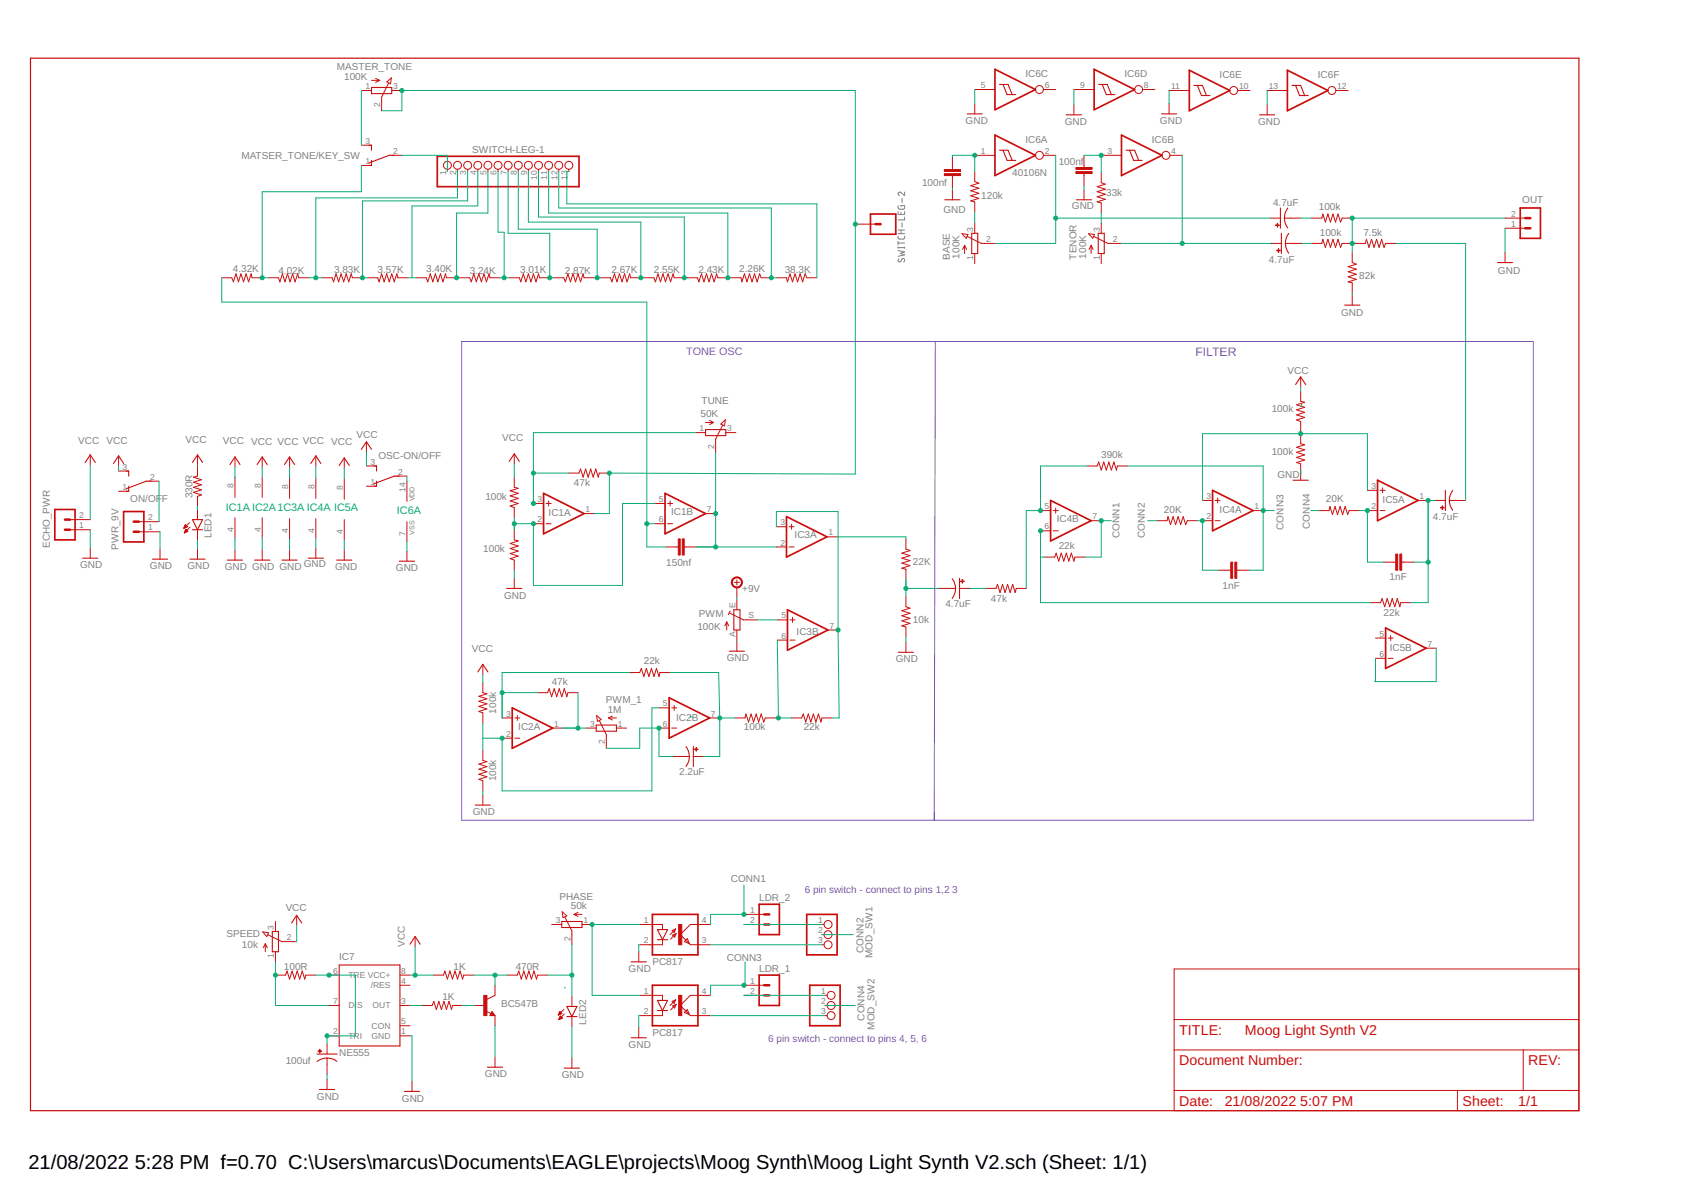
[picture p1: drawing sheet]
<svg xmlns="http://www.w3.org/2000/svg" width="297mm" height="210mm" viewBox="0 0 297 210" stroke-linecap="round" stroke-linejoin="round" font-family="sans-serif">
<g fill="none" stroke="#808080" stroke-width=".18">
<path d="M157.8 36.1l.1 .6h.9l.1-.6h-.6v.2M157.8 37.2v.5h1.1v-.5M158.3 37.3v.4M158.5 34.8v.8M158.5 39.1v.8M158.9 33.7v.7l-.6-.6a.32 .32 0 0 0-.5 .1 .32 .32 0 0 0 .2 .5M158.9 38.1v.5h-1.1M157.8 41.5v.4l.2 .1h.7l.2-.5M157.8 44l1.1 .3-.8 .2 .8 .3-1.1 .2M157.8 43.5h1.1M157.8 42.4v.6M157.8 43.4v.2"/>
<path d="M157.8 42.7h1.1M157.8 41h1.1M157.8 40.4h1.1M157.9 45.5l-.1 .3 .2 .2 .2-.1 .3-.5a.32 .32 0 0 1 .4 .2 .32 .32 0 0 1-.2 .4M158.3 40.4v.6M158.9 43.4v.2"/>
</g>
<g fill="none" stroke="#c90d0c" stroke-width=".3">
<path d="M174.8 12.2l7.1 3.5-7.1 3.6zM192.2 12.2l7.1 3.5-7.1 3.6zM208.9 12.3l7.1 3.6-7.1 3.6zM226.1 12.3l7.2 3.6-7.2 3.6zM76.8 27.5h24.9v5.3h-24.9zM152.9 37.6h4.5v3.5h-4.5zM174.8 23.7l7.1 3.6-7.1 3.5zM197 23.7l7.1 3.6-7.1 3.5zM267 36.5h3.6v5.4h-3.6zM9.6 89.5h3.6v5.3h-3.6zM21.7 89.9h3.6v5.3h-3.6zM95.5 86.7l7.1 3.5-7.1 3.6z"/>
<path d="M116.8 86.7l7.1 3.5-7.1 3.6zM138.2 90.7l7.1 3.6-7.1 3.6zM184.6 87.9l7.1 3.6-7.1 3.5zM213 86.1l7.1 3.6-7.1 3.5zM242 84.3l7.1 3.6-7.1 3.6zM138.3 107.1l7.1 3.6-7.1 3.5zM243.4 110.3l7.1 3.6-7.1 3.5zM90 124.3l7.1 3.6-7.1 3.5zM117.5 122.6l7.2 3.5-7.2 3.6zM133.3 158.8h3.6v5.4h-3.6zM114.6 160.6h8v7.1h-8zM114.6 173.1h8v7.1h-8z"/>
<path d="M133.3 171.3h3.6v5.3h-3.6zM141.7 160.6h5.3v7.1h-5.3zM142.2 173.1h5.4v7.1h-5.4z"/>
</g>
<g fill="none" stroke="#c90d0c" stroke-width=".18">
<path d="M63.5 15.9h1.8M65.3 14.1h1.4M66 13.8l.7 .3M66.7 14.1l-.7 .4M67.9 14.4l.8-.7-.1 1zM68.3 14.6l-1.3 2.5v2.4M68.8 15.9h1.8M171.2 18.2v1.8M171.2 15.7h3.6M183.3 15.7h2.1M188.6 15.7h3.6M188.6 18.4v1.8"/>
<path d="M200.7 15.7h2.2M205.4 15.9h3.5M205.4 18.2v1.8M217.4 15.9h2.2M222.6 15.9h3.5M222.6 18.4v1.8M234.7 15.9h2.1M63.5 25.5h1.8M63.5 29.1h1.8M68.8 27.3h1.8M78.6 29.7v.4M80.4 29.7v.4"/>
<path d="M82.1 29.7v.4M83.9 29.7v.4M85.7 29.7v.4M87.5 29.7v.4M89.3 29.7v.4M91 29.7v.4M92.8 29.7v.4M94.6 29.7v.4M96.4 29.7v.4M98.1 29.7v.4M99.9 29.7v.4M150.2 39.4h3.6"/>
<path d="M167.3 27.6v2.2M167.3 30.8v2.2M167.3 33.3v1.8M171.2 30.1v1.8l.7 .3-1.4 .4 1.4 .5-1.4 .4 1.4 .5-1.4 .4 1.4 .4-1.4 .5 .7 .2v1.7M171.2 39.2v1.8M171.2 27.3h3.6M183.3 27.3h2.1M190.4 27.3v2.1M190.4 30.5v2.1M190.4 33.3v1.8M193.4 30.3v1.8l.8 .2-1.5 .5 1.5 .4-1.5 .5 1.5 .4-1.5 .5 1.5 .4-1.5 .5 .7 .1v1.8M193.4 39.2v1.8"/>
<path d="M193.4 27.3h3.6M205.5 27.3h2.2M223.1 38.3h1.8M225.6 38.3h2.9M230.4 38.3h1.8l.2-.7 .4 1.4 .5-1.4 .4 1.4 .4-1.4 .5 1.4 .4-1.4 .5 1.4 .3-.7h1.7M264.4 38.3h3.5M38.9 48.8h1.8l.3 .7 .4-1.4 .5 1.4 .4-1.4 .5 1.4 .4-1.4 .5 1.4 .4-1.4 .2 .7h1.8M47.1 48.8h1.8l.3 .7 .4-1.4 .5 1.4 .4-1.4 .4 1.4 .5-1.4 .4 1.4 .5-1.4 .2 .7h1.8M56.6 48.8h1.7l.3 .7 .4-1.4 .5 1.4 .4-1.4 .5 1.4 .4-1.4 .5 1.4 .4-1.4 .2 .7h1.8M64.6 48.8h1.7l.3 .7 .4-1.4 .5 1.4 .4-1.4 .5 1.4 .4-1.4 .5 1.4 .4-1.4 .2 .7h1.8M73.1 48.8h1.8l.2 .7 .5-1.4 .4 1.4 .5-1.4 .4 1.4 .5-1.4 .4 1.4 .5-1.4 .1 .7h1.8M80.7 48.8h1.8l.3 .7 .4-1.4 .5 1.4 .4-1.4 .5 1.4 .4-1.4 .4 1.4 .5-1.4 .2 .7h1.7"/>
<path d="M89.5 48.8h1.7l.3 .7 .4-1.4 .5 1.4 .4-1.4 .5 1.4 .4-1.4 .4 1.4 .5-1.4 .2 .7h1.8M97.3 48.8h1.7l.3 .7 .5-1.4 .4 1.4 .4-1.4 .5 1.4 .4-1.4 .5 1.4 .4-1.4 .2 .7h1.8M105.5 48.8h1.7l.3 .7 .4-1.4 .5 1.4 .4-1.4 .5 1.4 .4-1.4 .5 1.4 .4-1.4 .2 .7h1.8M113.1 48.8h1.8l.2 .7 .5-1.4 .4 1.4 .5-1.4 .4 1.4 .4-1.4 .5 1.4 .4-1.4 .2 .7h1.8M120.7 48.8h1.8l.3 .7 .4-1.4 .5 1.4 .4-1.4 .4 1.4 .5-1.4 .4 1.4 .5-1.4 .2 .7h1.7M128.4 48.8h1.8l.1 .7 .5-1.4 .4 1.4 .5-1.4 .4 1.4 .4-1.4 .5 1.4 .4-1.4 .3 .7h1.8M136.4 48.8h1.8l.1 .7 .5-1.4 .4 1.4 .5-1.4 .4 1.4 .4-1.4 .5 1.4 .4-1.4 .3 .7h1.8M169 41l1 .2-.3 .6zM169.4 43.1v1.4M169.4 43.1l-.3 .7M169.4 43.1l.4 .7M169.9 41.5l2.5 1.3h2.4"/>
<path d="M171.2 44.5v1.8M191.2 41l1.1 .2-.4 .6zM191.7 43.1v1.4M191.7 43.1l-.4 .7M191.7 43.1l.3 .7M192.1 41.5l2.5 1.3h2.4M193.4 44.5v1.8M223.3 42.8h1.8M225.8 42.8h2.8M230.4 42.8h1.8l.2-.8 .4 1.5 .5-1.5 .4 1.5 .4-1.5 .5 1.5 .4-1.5 .5 1.5 .3-.7h1.7M237.5 44.3v1.8l.8 .3-1.5 .4 1.5 .5-1.5 .4 1.5 .5-1.5 .4 1.5 .5-1.5 .4 .7 .2v1.8M237.5 51.8v1.8"/>
<path d="M238.1 42.8h1.7l.2-.8 .5 1.5 .4-1.5 .5 1.5 .4-1.5 .5 1.5 .4-1.5 .4 1.5 .3-.7h1.8M264.4 44.3v1.8M264.4 40.1h3.5M15.9 79.9v1.8M34.7 79.9v1.8M64.4 77.6v1.8M90.3 79.7v1.8M122.2 76h1.7M123.9 74.2h1.4M124.7 73.9l.6 .3M125.3 74.2l-.6 .4M126.6 74.5l.8-.8-.1 1.1z"/>
<path d="M126.9 74.7l-1.2 2.5v2.3M127.5 76h1.8M228.5 68.7v1.8l.7 .2-1.4 .4 1.4 .4-1.4 .5 1.4 .4-1.4 .5 1.4 .4-1.4 .5 .7 .2v1.8M228.5 66.2v1.8M228.5 76.2v1.7l.7 .2-1.4 .5 1.4 .4-1.4 .5 1.4 .4-1.4 .4 1.4 .5-1.4 .4 .7 .3v2.8M12.3 93h3.6M12.3 91.3h3.6M15.9 96.3v1.7M20.8 80.1v1.8M20.8 82.7h1.8M20.8 86.3h1.8M24.4 93.4h3.5"/>
<path d="M24.4 91.6h3.5M26.2 84.5h1.7M28.1 96.4v1.8M32.3 92.8h.1M32.3 92.7h.2M32.4 92.6h.3M32.4 93.6h.1M32.4 92.5h.5M32.4 93.5h.2M32.4 93.4h.3M32.5 92.4h.3M32.5 93.4h.4"/>
<path d="M32.5 92.3h.2M32.5 93.3h.5M32.5 93.2h.4M32.5 92.2h.1M32.6 92.2l.3 .3-.6 .3zM32.6 93.1h.2M32.6 93.1h.1M32.6 93l-.2 .6M32.6 93l.4 .3-.6 .3M32.6 93h.1M33.3 91.8l-1 1M33.4 92.6l-1 1"/>
<path d="M34.7 81.9v1.7l-.7 .2 1.4 .5-1.4 .4 1.4 .5-1.4 .4 1.4 .4-1.4 .5 1.4 .4-.7 .3v1.8M34.7 89.5v1.8M34.7 93v1.8M34.7 96.4v1.8M41.3 80.3v1.7M41.3 83.8v3.6M41.3 90.9v3.6M41.3 96.6v1.8M46.1 80.3v1.7M46.1 83.8v3.6M46.1 90.9v3.6M46.1 96.6v1.8"/>
<path d="M50.9 80.3v1.7M50.9 84v3.5M50.9 91.1v3.6M50.9 96.6v1.8M55.5 80.1v1.8M55.5 84v3.5M55.5 91.1v3.6M55.5 96.3v1.7M60.5 80.4v1.8M60.5 84.2v3.5M60.5 91.3v3.5M60.5 96.6v1.8"/>
<path d="M64.4 81.9h1.7M64.4 85.4h1.7M69.7 83.6h1.8M71.5 84.5v3.6M71.5 91.6v3.6M71.5 96.8v1.8M90.3 83.8v1.8l.7 .2-1.4 .4 1.4 .5-1.4 .4 1.4 .4-1.4 .5 1.4 .4-1.4 .5 .7 .3v1.7M90.3 93v1.8l.7 .2-1.4 .5 1.4 .4-1.4 .5 1.4 .4-1.4 .4 1.4 .5-1.4 .4 .7 .3v1.8M93.7 88.4h1.8M93.7 92h1.8M95.9 88.4h.9M95.9 92h.9"/>
<path d="M96.4 88v.9M99.9 83.1h1.8l.3-.7 .4 1.4 .5-1.4 .4 1.4 .5-1.4 .4 1.4 .4-1.4 .5 1.4 .2-.7h1.7M102.6 90.2h1.8M115 88.4h1.8M115 92h1.8M117 96.1h2.1M117.3 88.4h.9M117.3 92h.9M117.7 88v.9M120.2 96.1h2.1M123.9 90.2h1.8M136.4 96.1h1.8"/>
<path d="M136.4 92.5h1.8M138.6 96.1h.9M138.6 92.5h.9M139 92.1v.9M145.3 94.3h1.7M159.1 94.7v1.7l.8 .3-1.5 .5 1.5 .4-1.5 .4 1.5 .5-1.5 .4 1.5 .5-1.5 .4 .7 .2v1.8M182.8 89.7h1.8M182.8 93.2h1.8M183.5 97.9h1.8l.2-.7 .5 1.4 .4-1.4 .5 1.4 .4-1.4 .4 1.4 .5-1.4 .4 1.4 .2-.7h1.8M185 89.7h.9M185 93.2h.9M185.4 89.2v.9"/>
<path d="M190.9 81.9h1.8l.3-.7 .4 1.4 .5-1.4 .4 1.4 .5-1.4 .4 1.4 .5-1.4 .4 1.4 .2-.7h1.8M191.7 91.5h1.7M203.2 91.5h1.8l.2-.8 .4 1.5 .5-1.5 .4 1.5 .4-1.5 .5 1.5 .4-1.5 .5 1.5 .3-.7h1.7M211.2 91.5h1.8M211.2 87.9h1.8M213.4 91.5h.9M213.4 87.9h.9M213.9 87.5v.8M220.1 89.7h1.8M231.7 89.7h1.7l.2-.7 .5 1.4 .4-1.4 .4 1.4 .5-1.4 .4 1.4 .5-1.4 .4 1.4 .3-.7h1.8M240.2 89.7h1.8M240.2 86.1h1.8"/>
<path d="M242.4 89.7h.9M242.4 86.1h.9M242.9 85.7v.9M243 98.7h2.2M246.2 98.7h2.2M249.1 87.9h1.8M252.1 87.9h1.8M254.6 87.9h2.9M84.8 116.7v1.8M84.8 119.9v1.8l.7 .2-1.4 .4 1.4 .4-1.4 .5 1.4 .4-1.4 .5 1.4 .4-1.4 .5 .7 .2v1.8M90.3 101.6v1.8M110.6 118.1h1.8l.2-.7 .5 1.4 .4-1.4 .5 1.4 .4-1.4 .5 1.4 .4-1.4 .5 1.4 .1-.7h1.8"/>
<path d="M127.7 109.2v1.5M127.7 109.2l-.4 .7M127.7 109.2l.3 .7M128.1 107.7l2.5 1.2h2.4M128.2 107.3l-.3 .7M129 102.3h.9M129.4 101.9v.8M129.4 103.2v1.8M129.4 105.3v1.8M129.4 110.7v1.7M129.4 112.6v1.8M136.5 108.9h1.8"/>
<path d="M136.5 112.4h1.8M138.8 108.9h.9M138.8 112.4h.9M139.2 108.4v.9M145.4 110.7h1.8M159.1 104.8v1.8l.8 .2-1.5 .5 1.5 .4-1.5 .5 1.5 .4-1.5 .5 1.5 .4-1.5 .4 .7 .2v1.8M159.1 112.8v1.8M165 103.4h2.9M168.6 103.4h1.7M173.2 103.4h1.8l.2-.7 .5 1.4 .4-1.4 .5 1.4 .4-1.4 .4 1.4 .5-1.4 .4 1.4 .2-.7h1.8M214.1 100.2h2.1M217.3 100.2h2.1"/>
<path d="M240.7 105.9h1.8l.3-.8 .4 1.5 .5-1.5 .4 1.5 .5-1.5 .4 1.5 .4-1.5 .5 1.5 .2-.7h1.7M241.6 112.1h1.8M241.6 115.6h1.8M243.8 112.1h.9M243.8 115.6h.9M244.3 111.6v.9M250.5 113.9h1.8M84.8 131.8v1.8l.7 .2-1.4 .4 1.4 .5-1.4 .4 1.4 .5-1.4 .4 1.4 .4-1.4 .5 .7 .2v1.8M84.8 139.6v1.8M88.2 126.1h1.8M88.2 129.7h1.8M90.4 126.1h.9"/>
<path d="M90.4 129.7h.9M90.9 125.7v.9M94.4 121.7h1.8l.3-.7 .4 1.4 .4-1.4 .5 1.4 .4-1.4 .5 1.4 .4-1.4 .5 1.4 .2-.7h1.7M97.1 127.9h1.8M103 127.9h1.7M104.8 125.7l.8 .7-.7 .3zM105.3 126.6l1.2 2.5v2.3M106.9 126.1h1.4M106.9 126.1l.7 .4M107.6 125.8l-.7 .3M108.3 127.9h1.8M115.8 127.9h1.7"/>
<path d="M115.8 124.3h1.7M118 127.9h.9M118 124.3h.9M118.2 132.9h2.9M118.4 123.9v.9M121.8 132.9h1.8M124.7 126.1h1.7M129.1 126.1h1.8l.1-.7 .5 1.4 .4-1.4 .5 1.4 .4-1.4 .5 1.4 .4-1.4 .5 1.4 .2-.7h1.8M139 126.1h1.8l.3-.7 .4 1.4 .5-1.4 .4 1.4 .5-1.4 .4 1.4 .5-1.4 .4 1.4 .2-.7h1.8M46.1 163.7l1.1 .2-.3 .6zM46.6 165.8v1.4M46.6 165.8l-.4 .7"/>
<path d="M46.6 165.8l.3 .7M47.1 164.2l2.4 1.2h2.4M48.4 171.3h1.8l.2-.7 .5 1.4 .4-1.4 .5 1.4 .4-1.4 .4 1.4 .5-1.4 .4 1.4 .2-.7h1.8M48.4 161.9v1.7M48.4 167.2v1.8M52.1 160.8v1.8M57.8 171.3h1.8M57.8 176.6h1.8M70.3 171.3h1.7M70.3 176.6h1.7M70.3 173.1h1.7M72.9 164.5v1.8"/>
<path d="M74.1 176.6h1.8l.3-.7 .4 1.4 .5-1.4 .4 1.4 .5-1.4 .4 1.4 .5-1.4 .4 1.4 .2-.7h1.8M76.1 171.3h1.8l.2-.7 .5 1.4 .4-1.4 .5 1.4 .4-1.4 .5 1.4 .4-1.4 .5 1.4 .1-.7h1.8M83.4 176.6h1.8M85.4 177.6l.9 .4M86.4 177.7l.6 .7h-.9zM87 173.1v1.7l-1.5 .7M87 178.4v1.8M89.1 171.3h1.8l.2-.7 .5 1.4 .4-1.4 .5 1.4 .4-1.4 .4 1.4 .5-1.4 .4 1.4 .2-.7h1.8M96.9 162.4h1.8M98.1 178.2h.1M98.1 178.2h.3M98.1 178.1h.5"/>
<path d="M98.2 179.1h.1M98.2 178h.5M98.2 179h.2M98.2 177.9h.4M98.2 178.9h.4M98.3 177.9h.2M98.3 178.8h.5M98.3 177.8h.1M98.3 178.8h.4M98.3 177.7h.1M98.3 178.7h.3M98.4 178.6h.2"/>
<path d="M98.4 178.5h.1M98.7 178l-.4-.3-.2 .6M98.7 178l-.6 .3M98.7 160.1l.9 .8-.7 .3zM98.8 178.8l-.4-.3-.3 .6M98.8 178.8l-.7 .3M99 177.3l-.9 1M99.1 178.1l-1 1M99.2 161.1l1.3 2.4v2.4M100.5 175v1.8M100.5 178.6v1.7M100.8 160.6h1.4"/>
<path d="M100.8 160.6l.7 .4M101.5 160.3l-.7 .3M102.2 162.4h1.8M112.2 167.2v1.8M112.4 162.4h4v.9M112.4 174.8h4v.9M116.4 177.5v.9h-4M116.4 165.1v.8h-4M118.1 163.4l.6-.2-.3 .6zM118.1 175.9l.6-.3-.3 .7zM118.2 164.3l.6-.3-.3 .6zM118.2 176.7l.6-.3-.3 .7z"/>
<path d="M118.7 163.2l-1 1M118.7 175.6l-1 1M118.8 164l-1 1M118.8 176.4l-1 1M120.2 165.4l.5-.5 .4 .9zM120.2 177.8l.5-.5 .4 .9zM121.1 178.2l.2 .2h3.5M121.1 165.8l.2 .1h3.5M124.8 162.4h-3.5l-1.8 1.8 1.6 1.6M124.8 174.8h-3.5l-1.8 1.8 1.6 1.6M130.7 173.1h3.5M130.7 162.4h3.5"/>
<path d="M130.7 174.8h3.5M130.7 160.6h3.5M144.4 162.4h.4M144.4 165.9h.4M144.4 164.2h.4M144.9 176.6h.4M144.9 178.4h.4M144.9 174.8h.4M206.2 170.2h71.1v24.9h-71.1zM206.2 179.1h71.1M57.4 183.4v1.7M57.4 185.8v2.9"/>
<path d="M57.4 189.6v1.8M57.8 181.9h1.8M70.3 181.9h1.7M70.3 180.2h1.7M72.4 189.9v1.8M87 185.7v1.8M100.5 185.8v1.8M112.2 180.5v1.8M206.2 184.4h71.1M206.2 191.5h71.1M256 191.5v3.6M267.6 184.4v7.1"/>
<circle cx="182.6" cy="15.7" r=".7"/>
<circle cx="200" cy="15.7" r=".7"/>
<circle cx="216.7" cy="15.9" r=".7"/>
<circle cx="234" cy="15.9" r=".7"/>
<circle cx="78.6" cy="29" r=".7"/>
<circle cx="80.4" cy="29" r=".7"/>
<circle cx="82.1" cy="29" r=".7"/>
<circle cx="83.9" cy="29" r=".7"/>
<circle cx="85.7" cy="29" r=".7"/>
<circle cx="87.5" cy="29" r=".7"/>
<circle cx="89.3" cy="29" r=".7"/>
<circle cx="91" cy="29" r=".7"/>
<circle cx="92.8" cy="29" r=".7"/>
<circle cx="94.6" cy="29" r=".7"/>
<circle cx="96.4" cy="29" r=".7"/>
<circle cx="98.1" cy="29" r=".7"/>
<circle cx="99.9" cy="29" r=".7"/>
<circle cx="182.6" cy="27.3" r=".7"/>
<circle cx="204.8" cy="27.3" r=".7"/>
<circle cx="145.5" cy="162.4" r=".7"/>
<circle cx="145.5" cy="165.9" r=".7"/>
<circle cx="145.5" cy="164.2" r=".7"/>
<circle cx="146" cy="176.6" r=".7"/>
<circle cx="146" cy="174.8" r=".7"/>
<circle cx="146" cy="178.4" r=".7"/>
</g>
<g fill="none" stroke="#c90d0c" stroke-width=".19">
<path d="M65.3 15.4h3.5v1h-3.5zM175.6 14.8h1.5l.7 1.8M176.2 14.8l.7 1.8h1.5M193 14.8h1.5l.7 1.8M193.6 14.8l.7 1.8h1.5M209.7 15h1.5l.7 1.8M210.3 15l.8 1.8h1.5M226.9 15h1.6l.7 1.8M227.6 15l.7 1.8h1.5M64.8 25.5h.5v.9M65.3 28.2v.9h-.5M69.3 27.3h-.9l-3.6 1.3"/>
<path d="M166 35.1h2.6M169.9 20h2.7M175.6 26.4h1.5l.7 1.8M176.2 26.4l.7 1.8h1.5M187.3 20.2h2.7M189.1 35.1h2.6M197.8 26.4h1.5l.7 1.8M198.4 26.4l.7 1.8h1.5M204 20h2.7M221.3 20.2h2.6M224.9 36.5v3.6M226.2 36.6a2.84 2.84 0 0 0 0 3.4"/>
<path d="M170.7 41h1v3.5h-1zM192.9 41h1.1v3.5h-1.1zM225.1 41v3.5M225.8 42.8a2.85 2.85 0 0 0 .6 1.7M226.4 41a2.81 2.81 0 0 0-.6 1.8M236.2 53.6h2.7M263 46.1h2.7M63.5 78.9l.9-1.3 .9 1.3M123.9 75.5h3.6v1h-3.6zM227.6 67.5l.9-1.3 .9 1.3M14.5 98h2.7M15 81.2l.9-1.3 .8 1.3"/>
<path d="M19.9 81.4l.9-1.3 .9 1.3M22.2 82.7h.4v.9M22.6 85.4v.9h-.4M26.6 84.5h-.9l-3.5 1.4M26.8 98.2h2.6M33.4 98.2h2.6M33.8 91.3h1.8l-.9 1.7zM33.8 93h1.8M33.8 81.2l.9-1.3 .9 1.3M39.9 98.4h2.7M40.4 81.6l.9-1.3 .9 1.3M44.7 98.4h2.7"/>
<path d="M45.2 81.6l.9-1.3 .8 1.3M49.5 98.4h2.7M50 81.6l.9-1.3 .9 1.3M54.1 98h2.7M54.6 81.4l.9-1.3 .9 1.3M59.1 98.4h2.7M59.6 81.8l.9-1.4 .9 1.4M65.7 81.9h.4v.8M66.1 84.5v.9h-.4M70.1 98.6h2.7M70.1 83.6h-.8l-3.6 1.4M89.5 81l.8-1.3 .9 1.3"/>
<path d="M227.1 84.3h2.7M253.9 86.1v3.6M255.2 86.1a2.84 2.84 0 0 0 0 3.5M83.9 118l.9-1.3 .9 1.3M89 103.4h2.7M128.1 114.4h2.7M128.9 107.1h1.1v3.6h-1.1zM157.8 114.6h2.7M167.3 101.6a2.84 2.84 0 0 1 0 3.5M168.6 101.6v3.5M104.7 127.4h3.6v1h-3.6zM120.5 131.1a2.84 2.84 0 0 1 0 3.5"/>
<path d="M121.8 131.1v3.6M83.5 141.4h2.6M47.8 163.6h1.1v3.6h-1.1zM51.2 162.1l.9-1.3 .9 1.3M59.6 169.5h10.7v14.2h-10.7zM72 165.8l.9-1.3 .9 1.3M86.4 178l.1 .2h-.3l.2-.4 .4 .5h-.6M98.7 161.9h3.5v1h-3.5zM99.6 176.8h1.7l-.8 1.8zM99.6 178.6h1.7M110.9 169h2.6M115.5 163.3h1.8l-.9 1.8z"/>
<path d="M115.5 165.1h1.8M115.5 175.7h1.8l-.9 1.8zM115.5 177.5h1.8M55.7 185.1h3.5M55.7 186.4a2.84 2.84 0 0 1 3.5 0M56.1 191.4h2.7M71 191.7h2.7M85.6 187.5h2.7M99.1 187.6h2.7M110.9 182.3h2.6"/>
</g>
<g fill="#c90d0c" stroke="#c90d0c" stroke-width=".18">
<path d="M119.8 94.7h.4v2.8h-.4z"/>
<path d="M119.1 94.7h.4v2.8h-.4z"/>
<path d="M122.3 131.3v.6z"/>
<path d="M122 131.6l.6 .1z"/>
<path d="M169 101.8l.1 .6z"/>
<path d="M168.7 102.1l.7 .1z"/>
<path d="M216.9 98.7h.4v2.9h-.4z"/>
<path d="M216.2 98.7h.3v2.9h-.3z"/>
<path d="M245.9 97.3h.3v2.9h-.3z"/>
<path d="M245.2 97.3h.3v2.9h-.3z"/>
<path d="M253.3 88.9l.1 .6z"/>
<path d="M253 89.1l.7 .1z"/>
<path d="M165.9 29.8h2.8v.3h-2.8z"/>
<path d="M165.9 30.5h2.8v.3h-2.8z"/>
<path d="M224.3 39.2l.1 .7z"/>
<path d="M224.1 39.5l.6 .1z"/>
<path d="M224.5 43.7l.1 .6z"/>
<path d="M224.3 44h.6z"/>
<path d="M189 29.4h2.8v.4h-2.8z"/>
<path d="M189 30.1h2.8v.4h-2.8z"/>
<path d="M85 174.8h.5v3.6h-.5z"/>
<path d="M55.9 184.6l.6 .1z"/>
<path d="M56.1 184.3l.1 .7z"/>
<path d="M119.2 162.4h.6v3.5h-.6z"/>
<path d="M119.2 174.8h.6v3.6h-.6z"/>
</g>
<path d="M128.8 101.5a.98 .98 0 0 1 1.5 .4 .98 .98 0 0 1-.7 1.4 .98 .98 0 0 1-1.1-1h.2a.8 .8 0 0 1 1.1-.7 .8 .8 0 0 1 .1 1.4 .8 .8 0 0 1-1.2-.5v-.2h-.2v-.3z" fill-rule="evenodd" fill="#c90d0c" stroke="#c90d0c" stroke-width=".18"/>
<path d="M153.8 39.4h.9M267.9 38.3h.9M267.9 40.1h.9M11.4 91.3h.9M11.4 93h.9M23.5 91.6h.9M23.5 93.4h.9M134.2 174.8h.9M134.2 173.1h.9M134.2 162.4h.9M134.2 160.6h.9" fill="none" stroke="#c90d0c" stroke-width=".44"/>
<path d="M5.4 10.2h271.9v184.9h-271.9z" fill="none" stroke="#c90d0c" stroke-width=".21"/>
<g fill="none" stroke="#0dab76" stroke-width=".18">
<path d="M63.5 15.9v9.6M67 19.5h3.6v-3.6h79.6v67.4l-43.2-.2v7.1h-2.6M171.2 15.7v2.5M188.6 15.7v2.7M205.4 15.9v2.3M222.6 15.9v2.5M63.5 29.1v4.6h-17.4v15.1h1M70.6 27.3h8v2.8M80.2 30.1h.2v4.7h-24.9v14M82.1 30.1v5.2h-18.4v13.5h.9M83.9 30.1v6.1h-11.5v12.6M85.7 30.1v7.3h-5.5v11.4h.5"/>
<path d="M87.5 30.1v10.7h1.1v8M89.3 30.1v10.9h7.3v7.8h.7M91 30.1v10.2h13.9v8.5M92.8 30.1v8.9h19.8v9.8h.5M94.6 30.1v8h25.6v10.7h.5M96.4 30.1v7.3h31.4v11.4h.6M98.1 30.1v6.4h37.4v12.3h.9M99.9 30.1h-.3v5.7h43.9v13M167.3 27.6v-.3h3.9v2.8M167.3 33v.3M171.2 37.2v2M185.4 38.3h37.7"/>
<path d="M185.4 27.3v15.5h-10.6M190.4 32.6v.7M190.4 27.3h3v3M193.4 37.4v1.8M207.7 27.3v15.5M228.5 38.3h1.9M264.4 38.3h-26.9v6M38.9 48.8v4.3h74.7v43h3.4M54.3 48.8h2.3M71.7 48.8h1.4M87.8 48.8h1.7M104.4 48.8h1.1"/>
<path d="M197 42.8h26.3M228.6 42.8h1.8M237.5 51.5v.3M237.5 42.8h.6M245.2 42.8h12.3v45.1M264.4 40.1v4.2M64.4 79.4v2.5M122.2 76h-28.5v12.4M125.7 79.5v16.6M228.5 68v.7M228.5 75.8v.4M228.6 71v.4"/>
<path d="M15.9 81.7v9.6M15.9 93v3.3M20.8 81.9v.8M27.9 93.4h.2v3M27.9 84.5v7.1M34.7 81.7v.2M34.7 89v.5M34.7 94.8v1.6M41.3 82v2M41.3 94.5v2.1M46.1 82v1.8M46.1 94.5v2.1"/>
<path d="M50.9 82v2M50.9 94.7v1.9M55.5 81.9v2.1M55.5 94.7v1.6M60.5 82.2v2M60.5 94.8v1.8M71.5 83.6v.9M71.5 95.2v1.6M90.3 81.5v2.3M90.3 90.9v2.1M93.7 83.1h6.2M113.6 92h1.4"/>
<path d="M115 88.4h-5.7v14.4h-15.6v-10.8h-3.4M122.3 96.1h14.1M136.4 92.5v-2.6h10.8v20.8l.2 15.4h-1.2M147 94.3h12.1v.4M182.8 93.2v12.7h57.9M182.8 97.9h.7M190.9 81.9h-8.1v7.8h-2.5v13.7M195.2 91.5h-1.8v6.4h-2.8M198.1 81.9h23.8v18.3h-2.5M201.6 91.5h1.6M210.3 91.5h.9v8.7h2.9M221.9 89.7h1.9"/>
<path d="M228.5 82.6v.7M230.3 89.7h1.4M238.8 89.7h1.4v9h2.8M240.2 86.1v-9.9h-29v11.7M248.4 98.7h2.5M252.1 87.9h-1.2v18h-3.1M84.8 118.5v1.4M90.3 100.2v1.4M110.6 118.1h-22.4v8M117.7 118.1h8.5l.2 8M129.4 105v.3M129.4 112.4v.2"/>
<path d="M133 108.9h3.5M136.5 112.4l.2 13.7M159.1 101.8v3M159.1 111.9v.9M159.1 103.4h5.9M170.3 103.4h2.9M241.6 115.6v4.1M252.3 113.9v5.8h-10.9M84.8 127v4.8M84.8 138.9v.7M88.2 121.7h6.2M98.9 127.9h4.1"/>
<path d="M101.5 121.7v6.2M106.5 131.4h5.9v-3.5h3.4v5h2.4M115.8 124.3h-1.3v14.6h-26.3v-9.2h-3.4M121.3 125.8v.1h.3M126.4 126.1v6.8h-2.8M126.4 126.1h2.7M136.2 126.1h2.8M130.7 155.4v5.2h-5.9v1.8M48.4 169v7.6h9.4M52.1 162.6v2.8h-.2M55.5 171.3h6.9v10.6h-5v1.5M72 171.3h4.1"/>
<path d="M72 176.6h2.1M72.9 166.3v5M81.3 176.6h2.1M83.2 171.3h5.9M87 171.3v1.8M96.2 171.3h4.3M99.2 173.4v.2M100.5 165.9v9.1M112.4 165.9h-.2v1.3M112.4 178.4h-.2v2.1M112.4 162.4h-8.4v12.4h8.4M124.8 165.9h19.6"/>
<path d="M124.8 178.4h20.1M130.7 162.4h13.7M130.7 174.8h14.2M130.9 169v4.1h-6.1v1.7M144.4 164.2h5.5M144.9 176.6h5.3M57.4 188.7v.9M72 181.9h.4v8M87 180.2v5.5M100.5 180.3v5.5"/>
</g>
<g fill="#0dab76" stroke="#0dab76" stroke-width=".18">
<circle cx="93.7" cy="83.1" r=".36"/>
<circle cx="93.7" cy="88.4" r=".36"/>
<circle cx="72.9" cy="171.3" r=".36"/>
<circle cx="90.3" cy="92" r=".36"/>
<circle cx="93.7" cy="92" r=".36"/>
<circle cx="125.7" cy="96.1" r=".36"/>
<circle cx="125.7" cy="90.2" r=".36"/>
<circle cx="88.2" cy="129.7" r=".36"/>
<circle cx="88.2" cy="121.7" r=".36"/>
<circle cx="101.5" cy="127.9" r=".36"/>
<circle cx="115.8" cy="127.9" r=".36"/>
<circle cx="126.4" cy="126.1" r=".36"/>
<circle cx="136.7" cy="126.1" r=".36"/>
<circle cx="147.2" cy="110.7" r=".36"/>
<circle cx="159.1" cy="103.4" r=".36"/>
<circle cx="182.8" cy="89.7" r=".36"/>
<circle cx="182.8" cy="93.2" r=".36"/>
<circle cx="221.9" cy="89.7" r=".36"/>
<circle cx="130.7" cy="173.1" r=".36"/>
<circle cx="211.2" cy="91.5" r=".36"/>
<circle cx="228.5" cy="76.2" r=".36"/>
<circle cx="240.2" cy="89.7" r=".36"/>
<circle cx="250.9" cy="98.7" r=".36"/>
<circle cx="250.9" cy="87.9" r=".36"/>
<circle cx="171.2" cy="27.3" r=".36"/>
<circle cx="185.4" cy="38.3" r=".36"/>
<circle cx="193.4" cy="27.3" r=".36"/>
<circle cx="207.7" cy="42.8" r=".36"/>
<circle cx="237.5" cy="42.8" r=".36"/>
<circle cx="237.5" cy="38.3" r=".36"/>
<circle cx="88.6" cy="48.8" r=".36"/>
<circle cx="104.9" cy="48.8" r=".36"/>
<circle cx="112.6" cy="48.8" r=".36"/>
<circle cx="107" cy="83.1" r=".36"/>
<circle cx="150.2" cy="39.4" r=".36"/>
<circle cx="70.6" cy="15.9" r=".36"/>
<circle cx="113.6" cy="92" r=".36"/>
<circle cx="63.7" cy="48.8" r=".36"/>
<circle cx="46.1" cy="48.8" r=".36"/>
<circle cx="80.2" cy="48.8" r=".36"/>
<circle cx="96.6" cy="48.8" r=".36"/>
<circle cx="120.2" cy="48.8" r=".36"/>
<circle cx="55.5" cy="48.8" r=".36"/>
<circle cx="193.4" cy="91.5" r=".36"/>
<circle cx="130.7" cy="160.6" r=".36"/>
<circle cx="57.8" cy="171.3" r=".36"/>
<circle cx="57.4" cy="181.9" r=".36"/>
<circle cx="48.4" cy="171.3" r=".36"/>
<circle cx="87" cy="171.3" r=".36"/>
<circle cx="127.8" cy="48.8" r=".36"/>
<circle cx="135.5" cy="48.8" r=".36"/>
<circle cx="100.5" cy="171.3" r=".36"/>
<circle cx="104" cy="162.4" r=".36"/>
</g>
<path d="M81.1 60h188.2v84.1h-188.2zM164.3 60l-.2 84.1v-1.5" fill="none" stroke="#8252c2" stroke-width=".18"/>
<g font-size="3.5">
<text x="5" y="205.4">21/08/2022</text>
<text x="23.7" y="205.4">5:28 PM f=0.70 C:\Users\marcus\Documents\EAGLE\projects\Moog Synth\Moog Light Synth V2.sch (Sheet: 1/1)</text>
</g>
<g font-size="2.5" fill="#c90d0c">
<text x="207.1" y="181.8">TITLE:</text>
<text x="218.7" y="181.8">Moog Light Synth V2</text>
<text x="207.1" y="187.1">Document Number:</text>
<text x="268.5" y="187.1">REV:</text>
<text x="207.1" y="194.2">Date:</text>
<text x="215.1" y="194.2">21/08/2022</text>
<text x="228.4" y="194.2">5:07 PM</text>
<text x="256.9" y="194.2">Sheet:</text>
<text x="266.7" y="194.2">1/1</text>
</g>
<text font-size="2.2" fill="#8252c2" x="210" y="62.5">FILTER</text>
<text font-size="1.9" fill="#8252c2" x="120.6" y="62.3">TONE OSC</text>
<g font-size="1.9" fill="#0dab76">
<text x="39.7" y="89.7">IC1A IC2A1C3A IC4A IC5A</text>
<text x="69.7" y="90.2">IC6A</text>
</g>
<g font-size="1.8" fill="#808080">
<text x="59.2" y="12.3">MASTER_TONE</text>
<text x="60.5" y="14.1">100K</text>
<text x="180.1" y="13.5">IC6C</text>
<text x="197.5" y="13.5">IC6D</text>
<text x="214.2" y="13.7">IC6E</text>
<text x="231.5" y="13.7">IC6F</text>
<text x="169.6" y="21.8">GND</text>
<text x="187" y="21.9">GND</text>
<text x="203.8" y="21.8">GND</text>
<text x="221" y="21.9">GND</text>
<text x="42.4" y="28">MATSER_TONE/KEY_SW</text>
<text x="82.9" y="26.8">SWITCH-LEG-1</text>
<text x="180.1" y="25.1">IC6A</text>
<text x="186" y="29">100nf</text>
<text x="202.3" y="25.1">IC6B</text>
<text x="162" y="32.7">100nf</text>
<text x="172.4" y="34.9">120k</text>
<text x="177.8" y="30.8">40106N</text>
<text x="194.3" y="34.4">33k</text>
<text x="267.4" y="35.7">OUT</text>
<text x="165.7" y="37.4">GND</text>
<text x="188.3" y="36.7">GND</text>
<text x="223.6" y="36.3">4.7uF</text>
<text x="231.7" y="36.9">100k</text>
<text x="231.8" y="41.5">100k</text>
<text x="239.5" y="41.5">7.5k</text>
<text x="40.9" y="47.7">4.32K</text>
<text x="58.7" y="47.9">3.83K</text>
<text x="66.3" y="47.9">3.57K</text>
<text x="74.9" y="47.7">3.40K</text>
<text x="91.4" y="47.9">3.01K</text>
<text x="107.4" y="47.9">2.67K</text>
<text x="114.9" y="47.9">2.55K</text>
<text x="122.7" y="47.9">2.43K</text>
<text x="129.8" y="47.7">2.26K</text>
<text x="137.8" y="47.9">38.3K</text>
<text x="166.9" y="45.6" transform="rotate(-90 166.9 45.6)">BASE</text>
<text x="168.6" y="45.4" transform="rotate(-90 168.6 45.4)">100K</text>
<text x="189.1" y="45.6" transform="rotate(-90 189.1 45.6)">TENOR</text>
<text x="190.8" y="45.4" transform="rotate(-90 190.8 45.4)">100K</text>
<text x="222.9" y="46.2">4.7uF</text>
<text x="48.9" y="48.1">4.02K</text>
<text x="82.5" y="48.1">3.24K</text>
<text x="99.2" y="48.1">2.87K</text>
<text x="238.8" y="49">82k</text>
<text x="263.1" y="48.1">GND</text>
<text x="235.6" y="55.5">GND</text>
<text x="226.2" y="65.7">VCC</text>
<text x="123.2" y="70.9">TUNE</text>
<text x="13.7" y="78">VCC</text>
<text x="18.7" y="78">VCC</text>
<text x="32.6" y="77.8">VCC</text>
<text x="39.2" y="78">VCC</text>
<text x="62.6" y="76.9">VCC</text>
<text x="88.2" y="77.4">VCC</text>
<text x="123" y="73.3">50K</text>
<text x="223.4" y="72.4">100k</text>
<text x="44.1" y="78.1">VCC VCC VCC</text>
<text x="58.2" y="78.1">VCC</text>
<text x="66.5" y="80.6">OSC-ON/OFF</text>
<text x="193.4" y="80.4">390k</text>
<text x="223.4" y="79.9">100k</text>
<text x="224.4" y="84">GND</text>
<text x="22.9" y="88.3">ON/OF</text>
<text x="28.5" y="88.3">F</text>
<text x="33.8" y="87.5" transform="rotate(-90 33.8 87.5)">330R</text>
<text x="85.3" y="87.9">100k</text>
<text x="100.8" y="85.4">47k</text>
<text x="232.9" y="88.3">20K</text>
<text x="242.9" y="88.3">IC5A</text>
<text x="37.2" y="94.5" transform="rotate(-90 37.2 94.5)">LED1</text>
<text x="96.4" y="90.7">IC1A</text>
<text x="117.9" y="90.5">IC1B</text>
<text x="139.6" y="94.6">IC3A</text>
<text x="185.6" y="91.7">IC4B</text>
<text x="196.6" y="94.5" transform="rotate(-90 196.6 94.5)">CONN1</text>
<text x="201.1" y="94.5" transform="rotate(-90 201.1 94.5)">CONN2</text>
<text x="204.5" y="90">20K</text>
<text x="214.2" y="90.1">IC4A</text>
<text x="225.4" y="93.1" transform="rotate(-90 225.4 93.1)">CONN3</text>
<text x="230.1" y="92.9" transform="rotate(-90 230.1 92.9)">CONN4</text>
<text x="251.7" y="91.4">4.7uF</text>
<text x="8.7" y="96.3" transform="rotate(-90 8.7 96.3)">ECHO_PWR</text>
<text x="14.1" y="99.8">GND</text>
<text x="20.8" y="96.6" transform="rotate(-90 20.8 96.6)">PWR_9V</text>
<text x="26.3" y="100">GND</text>
<text x="32.9" y="100">GND</text>
<text x="39.5" y="100.2">GND GND GND</text>
<text x="53.4" y="99.6">GND</text>
<text x="58.9" y="100.2">GND</text>
<text x="69.5" y="100.3">GND</text>
<text x="84.9" y="97">100k</text>
<text x="117" y="99.4">150nf</text>
<text x="160.4" y="99.3">22K</text>
<text x="186" y="96.4">22k</text>
<text x="244.1" y="101.9">1nF</text>
<text x="88.6" y="105.1">GND</text>
<text x="130.4" y="103.9">+9V</text>
<text x="166.1" y="106.7">4.7uF</text>
<text x="174.1" y="105.7">47k</text>
<text x="214.8" y="103.5">1nF</text>
<text x="122.5" y="110.7">100K</text>
<text x="122.8" y="108.4">PWM</text>
<text x="139.9" y="111.5">IC3B</text>
<text x="160.4" y="109.4">10k</text>
<text x="243" y="108.2">22k</text>
<text x="82.9" y="114.6">VCC</text>
<text x="113.1" y="116.7">22k</text>
<text x="127.7" y="116.2">GND</text>
<text x="157.4" y="116.3">GND</text>
<text x="244.1" y="114.3">IC5B</text>
<text x="87.1" y="125.3" transform="rotate(-90 87.1 125.3)">100k</text>
<text x="96.9" y="120.3">47k</text>
<text x="106.4" y="123.5">PWM_1</text>
<text x="106.7" y="125.2">1M</text>
<text x="91" y="128.2">IC2A</text>
<text x="118.8" y="126.6">IC2B</text>
<text x="130.7" y="128.3">100k</text>
<text x="141.2" y="128.3">22k</text>
<text x="87.1" y="137.2" transform="rotate(-90 87.1 137.2)">100k</text>
<text x="119.3" y="136.2">2.2uF</text>
<text x="83" y="143.2">GND</text>
<text x="128.4" y="154.9">CONN1</text>
<text x="50.2" y="160.1">VCC</text>
<text x="98.3" y="158">PHASE</text>
<text x="100.3" y="159.7">50k</text>
<text x="133.4" y="158.3">LDR_2</text>
<text x="39.8" y="164.6">SPEED</text>
<text x="42.5" y="166.5">10k</text>
<text x="71.1" y="166.3" transform="rotate(-90 71.1 166.3)">VCC</text>
<text x="151.7" y="167.4" transform="rotate(-90 151.7 167.4)">CONN2</text>
<text x="49.9" y="170.4">100R</text>
<text x="59.6" y="168.6">IC7</text>
<text x="79.7" y="170.4">1K</text>
<text x="90.6" y="170.4">470R</text>
<text x="110.4" y="170.7">GND</text>
<text x="114.6" y="169.5">PC817</text>
<text x="127.7" y="168.8">CONN3</text>
<text x="133.4" y="170.7">LDR_1</text>
<text x="153.3" y="168.3" transform="rotate(-90 153.3 168.3)">MOD_SW1</text>
<text x="77.7" y="175.7">1K</text>
<text x="88" y="177">BC547B</text>
<text x="103" y="180" transform="rotate(-90 103 180)">LED2</text>
<text x="151.8" y="179.3" transform="rotate(-90 151.8 179.3)">CONN4</text>
<text x="59.6" y="185.5">NE555</text>
<text x="110.4" y="184.1">GND</text>
<text x="114.6" y="181.9">PC817</text>
<text x="153.6" y="180.9" transform="rotate(-90 153.6 180.9)">MOD_SW2</text>
<text x="50.2" y="186.8">100uf</text>
<text x="85.2" y="189.2">GND</text>
<text x="98.7" y="189.4">GND</text>
<text x="55.7" y="193.1">GND</text>
<text x="70.6" y="193.5">GND</text>
</g>
<g font-size="1.8" fill="#8252c2">
<text x="141.4" y="156.9">6 pin switch - connect to pins 1,2</text>
<text x="167.3" y="156.9">3</text>
<text x="135" y="183">6 pin switch - connect to pins 4, 5, 6</text>
</g>
<g font-size="1.5" fill="#808080">
<text x="64.2" y="15.7">1</text>
<text x="69.1" y="15.7">3</text>
<text x="172.3" y="15.5">5</text>
<text x="183.5" y="15.5">6</text>
<text x="189.7" y="15.5">9</text>
<text x="200.9" y="15.5">8</text>
<text x="205.7" y="15.7">11</text>
<text x="217.7" y="15.7">10</text>
<text x="222.9" y="15.7">13</text>
<text x="234.9" y="15.7">12</text>
<text x="66.8" y="18.8" transform="rotate(-90 66.8 18.8)">2</text>
<text x="64.2" y="25.3">3</text>
<text x="64.2" y="28.8">1</text>
<text x="69.1" y="27">2</text>
<text x="172.3" y="27">1</text>
<text x="183.5" y="27">2</text>
<text x="194.5" y="27">3</text>
<text x="205.7" y="27">4</text>
<text x="78.4" y="30.8" transform="rotate(-90 78.4 30.8)">1</text>
<text x="80.1" y="30.8" transform="rotate(-90 80.1 30.8)">2</text>
<text x="81.9" y="30.8" transform="rotate(-90 81.9 30.8)">3</text>
<text x="83.7" y="30.8" transform="rotate(-90 83.7 30.8)">4</text>
<text x="85.5" y="30.8" transform="rotate(-90 85.5 30.8)">5</text>
<text x="87.2" y="30.8" transform="rotate(-90 87.2 30.8)">6</text>
<text x="89" y="30.8" transform="rotate(-90 89 30.8)">7</text>
<text x="90.8" y="30.8" transform="rotate(-90 90.8 30.8)">8</text>
<text x="92.6" y="30.8" transform="rotate(-90 92.6 30.8)">9</text>
<text x="94.3" y="31.6" transform="rotate(-90 94.3 31.6)">10</text>
<text x="96.1" y="31.5" transform="rotate(-90 96.1 31.5)">11</text>
<text x="97.9" y="31.6" transform="rotate(-90 97.9 31.6)">12</text>
<text x="99.7" y="31.6" transform="rotate(-90 99.7 31.6)">13</text>
<text x="171" y="40.7" transform="rotate(-90 171 40.7)">3</text>
<text x="193.2" y="40.7" transform="rotate(-90 193.2 40.7)">3</text>
<text x="265.5" y="39.8">1</text>
<text x="265.5" y="38.1">2</text>
<text x="171" y="45.6" transform="rotate(-90 171 45.6)">1</text>
<text x="173.2" y="42.5">2</text>
<text x="193.2" y="45.6" transform="rotate(-90 193.2 45.6)">1</text>
<text x="195.5" y="42.5">2</text>
<text x="122.9" y="75.7">1</text>
<text x="127.7" y="75.7">3</text>
<text x="21.5" y="82.5">3</text>
<text x="65.1" y="81.6">3</text>
<text x="70" y="83.4">2</text>
<text x="125.5" y="78.8" transform="rotate(-90 125.5 78.8)">2</text>
<text x="21.5" y="86.1">1</text>
<text x="26.4" y="84.3">2</text>
<text x="41" y="85.7" transform="rotate(-90 41 85.7)">8</text>
<text x="45.8" y="85.7" transform="rotate(-90 45.8 85.7)">8</text>
<text x="50.6" y="85.9" transform="rotate(-90 50.6 85.9)">8</text>
<text x="55.2" y="85.9" transform="rotate(-90 55.2 85.9)">8</text>
<text x="60.2" y="86.1" transform="rotate(-90 60.2 86.1)">8</text>
<text x="65.1" y="85.2">1</text>
<text x="71.2" y="86.4" transform="rotate(-90 71.2 86.4)">14</text>
<text x="94.4" y="88.2">3</text>
<text x="102.8" y="90">1</text>
<text x="115.7" y="88.2">5</text>
<text x="124.2" y="90">7</text>
<text x="183.5" y="89.4">5</text>
<text x="211.9" y="87.7">3</text>
<text x="220.4" y="89.4">1</text>
<text x="240.9" y="89.4">2</text>
<text x="240.9" y="85.9">3</text>
<text x="249.3" y="87.7">1</text>
<text x="13.9" y="92.8">1</text>
<text x="13.9" y="91">2</text>
<text x="26" y="93.2">1</text>
<text x="26" y="91.4">2</text>
<text x="41" y="93.4" transform="rotate(-90 41 93.4)">4</text>
<text x="45.8" y="93.4" transform="rotate(-90 45.8 93.4)">4</text>
<text x="50.6" y="93.6" transform="rotate(-90 50.6 93.6)">4</text>
<text x="55.2" y="93.6" transform="rotate(-90 55.2 93.6)">4</text>
<text x="60.2" y="93.7" transform="rotate(-90 60.2 93.7)">4</text>
<text x="71.2" y="94.1" transform="rotate(-90 71.2 94.1)">7</text>
<text x="94.4" y="91.7">2</text>
<text x="115.7" y="91.7">6</text>
<text x="137.1" y="95.8">2</text>
<text x="137.1" y="92.3">3</text>
<text x="145.5" y="94.1">1</text>
<text x="183.5" y="93">6</text>
<text x="191.9" y="91.2">7</text>
<text x="211.9" y="91.2">2</text>
<text x="129.2" y="106.9" transform="rotate(-90 129.2 106.9)">E</text>
<text x="129.2" y="111.9" transform="rotate(-90 129.2 111.9)">A</text>
<text x="131.5" y="108.6">S</text>
<text x="137.3" y="112.2">6</text>
<text x="137.3" y="108.6">5</text>
<text x="145.7" y="110.4">7</text>
<text x="242.3" y="111.8">5</text>
<text x="250.8" y="113.6">7</text>
<text x="242.3" y="115.4">6</text>
<text x="88.9" y="125.9">3</text>
<text x="116.5" y="124.1">5</text>
<text x="124.9" y="125.9">7</text>
<text x="88.9" y="129.4">2</text>
<text x="97.3" y="127.6">1</text>
<text x="103.7" y="127.6">3</text>
<text x="106.3" y="130.7" transform="rotate(-90 106.3 130.7)">2</text>
<text x="108.5" y="127.6">1</text>
<text x="116.5" y="127.6">6</text>
<text x="131.8" y="160.4">1</text>
<text x="48.1" y="163.4" transform="rotate(-90 48.1 163.4)">3</text>
<text x="50.4" y="165.2">2</text>
<text x="97.6" y="162.1">3</text>
<text x="100.2" y="165.2" transform="rotate(-90 100.2 165.2)">2</text>
<text x="102.5" y="162.1">1</text>
<text x="113.1" y="162.1">1</text>
<text x="113.1" y="165.7">2</text>
<text x="123.3" y="165.7">3</text>
<text x="123.3" y="162.1">4</text>
<text x="131.8" y="162.1">2</text>
<text x="143.7" y="162.1">1</text>
<text x="143.7" y="163.9">2</text>
<text x="143.7" y="165.7">3</text>
<text x="48.1" y="168.3" transform="rotate(-90 48.1 168.3)">1</text>
<text x="58.5" y="171">6</text>
<text x="61.2" y="171.8">TRE VCC+</text>
<text x="65.1" y="173.6">/RES</text>
<text x="70.5" y="171">8</text>
<text x="70.5" y="172.8">4</text>
<text x="131.8" y="172.8">1</text>
<text x="58.5" y="176.4">7</text>
<text x="61.2" y="177.1">DI</text>
<text x="62.7" y="177.1">S</text>
<text x="65.5" y="177.1">OUT</text>
<text x="70.5" y="176.4">3</text>
<text x="70.5" y="179.9">5</text>
<text x="113.1" y="174.6">1</text>
<text x="113.1" y="178.1">2</text>
<text x="123.3" y="178.1">3</text>
<text x="123.3" y="174.6">4</text>
<text x="131.8" y="174.6">2</text>
<text x="144.2" y="174.6">1</text>
<text x="144.2" y="176.4">2</text>
<text x="144.2" y="178.1">3</text>
<text x="58.5" y="181.7">2</text>
<text x="61.2" y="182.5">TRI</text>
<text x="65.3" y="182.5">GND</text>
<text x="65.3" y="180.7">CON</text>
<text x="70.5" y="181.7">1</text>
</g>
<g font-size="1.2" fill="#808080">
<text x="72.8" y="88.1" transform="rotate(-90 72.8 88.1)">VDD</text>
<text x="72.8" y="93.9" transform="rotate(-90 72.8 93.9)">VSS</text>
</g>
</svg>
